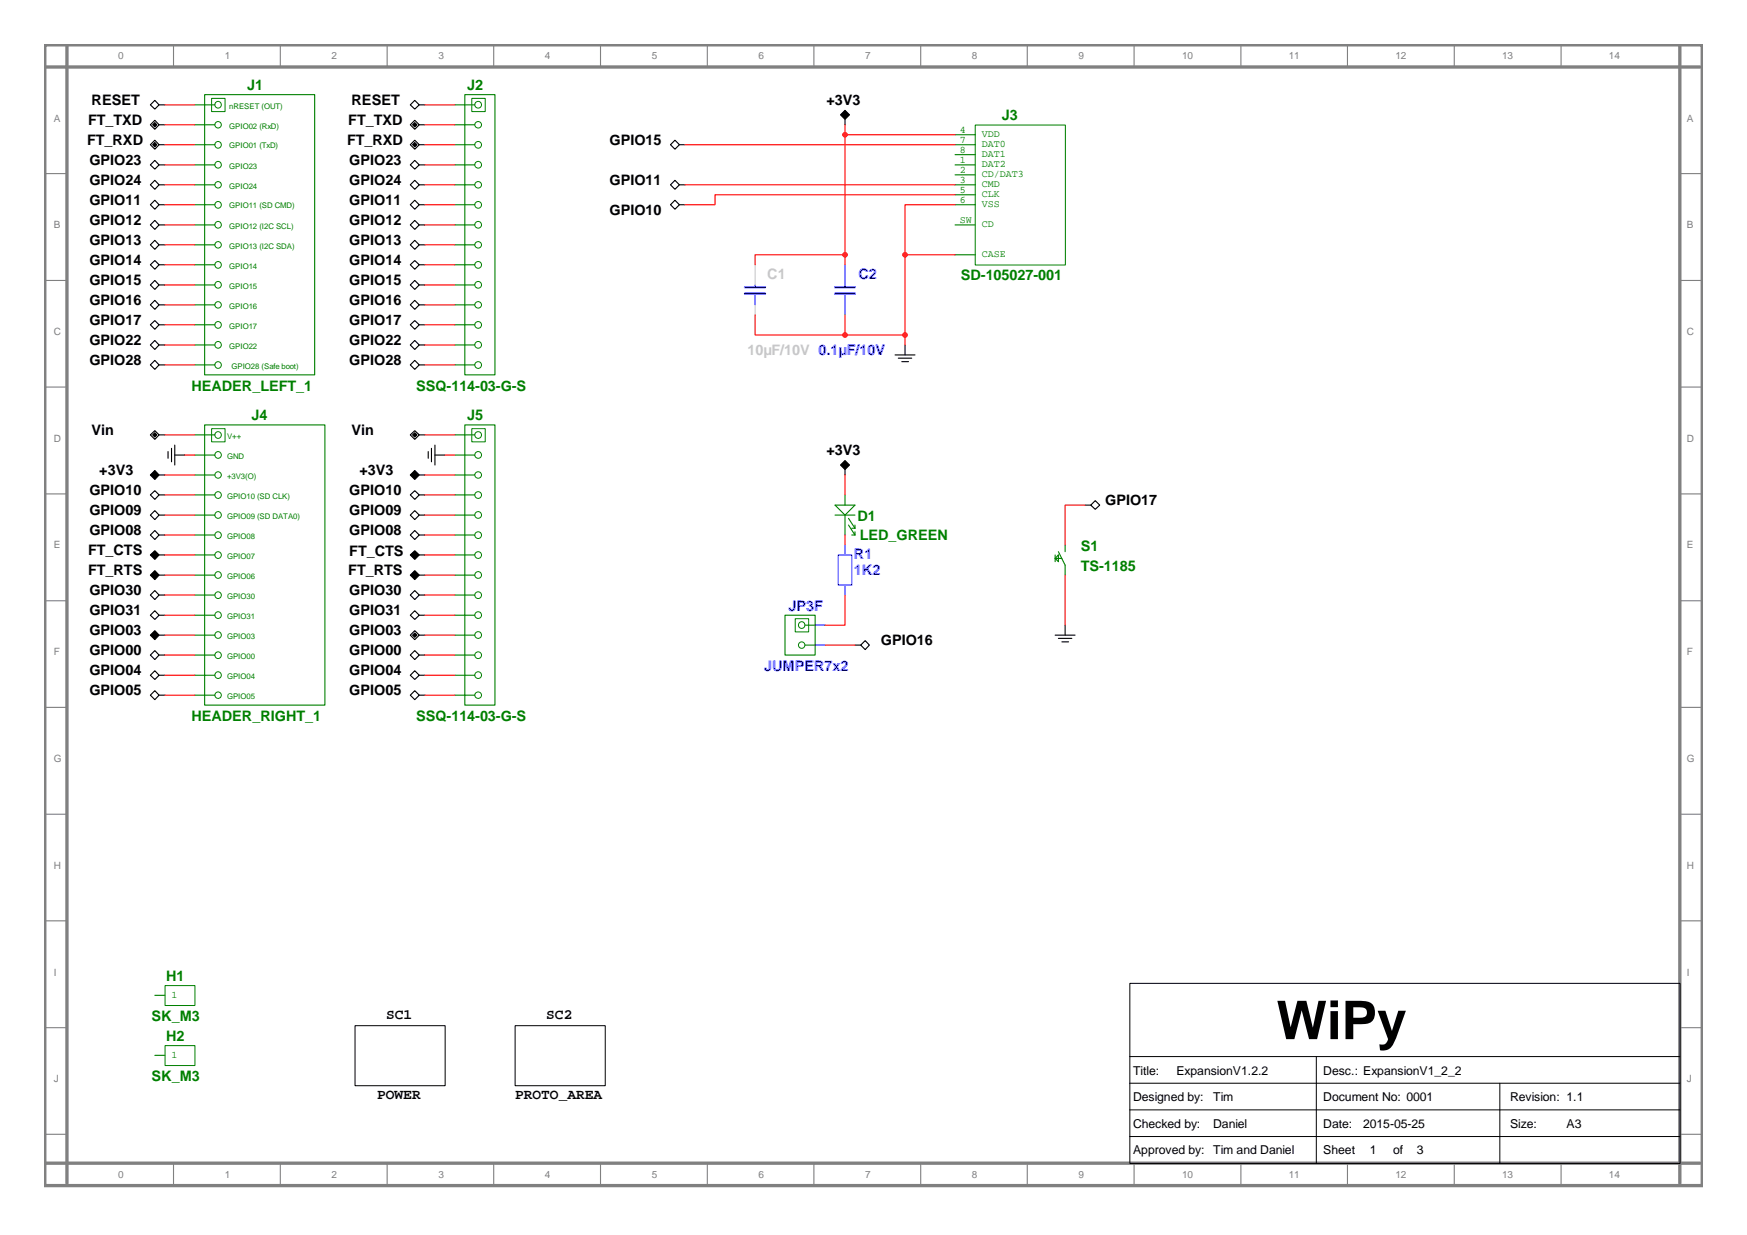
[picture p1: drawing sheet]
<svg xmlns="http://www.w3.org/2000/svg" width="297mm" height="210mm" viewBox="0 0 297 210" stroke-linecap="round" stroke-linejoin="round" font-family="sans-serif">
<path d="M7.6 7.6h281.8v193.9h-281.8zM7.6 11.4h281.4M11.4 7.6v193.5M285.6 7.6v193.5M7.6 197.7h281.4" fill="none" stroke="#808080" stroke-width=".57"/>
<g fill="none" stroke="#808080" stroke-width=".19">
<path d="M29.5 7.6v3.8M47.7 7.6v3.8M65.8 7.6v3.8M83.9 7.6v3.8M102.1 7.6v3.8M120.3 7.6v3.8M138.4 7.6v3.8M156.5 7.6v3.8M174.7 7.6v3.8M192.8 7.6v3.8M211 7.6v3.8M229.1 7.6v3.8"/>
<path d="M247.3 7.6v3.8M265.4 7.6v3.8M7.6 29.5h3.8M285.6 29.5h3.8M7.6 47.7h3.8M285.6 47.7h3.8M7.6 65.8h3.8M285.6 65.8h3.8M7.6 83.9h3.8M285.6 83.9h3.8M7.6 102.1h3.8M285.6 102.1h3.8"/>
<path d="M7.6 120.2h3.8M7.6 138.4h3.8M285.6 120.2h3.8M285.6 138.4h3.8M7.6 156.5h3.8M285.6 156.5h3.8M7.6 174.7h3.8M285.6 174.7h3.8M7.6 192.8h3.8M29.5 197.7v3.8M47.7 197.7v3.8M65.8 197.7v3.8"/>
<path d="M83.9 197.7v3.8M102.1 197.7v3.8M120.3 197.7v3.8M138.4 197.7v3.8M156.5 197.7v3.8M174.7 197.7v3.8M192.8 197.7v3.8M211 197.7v3.8M229.1 197.7v3.8M247.3 197.7v3.8M265.4 197.7v3.8M285.6 192.8h3.8"/>
</g>
<g fill="none" stroke="#008000" stroke-width=".17">
<path d="M36 16.7h2.3v2.3h-2.3zM165.8 21.3h15.3v23.7h-15.3z"/>
<circle cx="37.1" cy="17.8" r=".56"/>
<circle cx="37.1" cy="34.8" r=".56"/>
<circle cx="37.1" cy="28" r=".56"/>
<circle cx="37.1" cy="24.6" r=".56"/>
<circle cx="37.1" cy="38.2" r=".56"/>
<circle cx="37.1" cy="21.2" r=".55"/>
<circle cx="37.1" cy="31.4" r=".55"/>
<circle cx="37.1" cy="58.6" r=".56"/>
<circle cx="37.1" cy="45" r=".56"/>
<circle cx="37.1" cy="55.2" r=".56"/>
<circle cx="37.1" cy="48.4" r=".56"/>
<circle cx="37.1" cy="51.8" r=".55"/>
<circle cx="37.1" cy="41.6" r=".55"/>
<circle cx="37.1" cy="62" r=".56"/>
</g>
<g fill="none" stroke="#008000" stroke-width=".19">
<path d="M33.1 17.8h3.4M34.8 16.1h18.7v47.6h-18.7zM33.1 28h3.4M33.1 31.4h3.4M33.1 34.8h3.4M33.1 24.6h3.4M33.1 38.2h3.4M33.1 21.2h3.4M162.4 28h3.4M162.4 29.7h3.4M162.4 31.4h3.4M162.4 22.9h3.4"/>
<path d="M162.4 33.1h3.4M162.4 34.8h3.4M162.4 24.6h3.4M162.4 26.3h3.4M162.4 38.2h3.4M33.1 41.6h3.4M33.1 45h3.4M33.1 48.4h3.4M33.1 51.8h3.4M33.1 55.2h3.4M33.1 58.6h3.4M162.4 43.3h3.4"/>
<path d="M33.1 62h3.4"/>
</g>
<circle cx="153.9" cy="43.3" r=".38" fill="#f00"/>
<g fill="none" stroke="#f00" stroke-width=".19">
<path d="M162.4 34.8h-8.5v8.5h8.5"/>
<circle cx="153.9" cy="43.3" r=".38"/>
</g>
<circle cx="143.7" cy="56.9" r=".38" fill="#f00"/>
<circle cx="143.7" cy="56.9" r=".38" fill="none" stroke="#f00" stroke-width=".19"/>
<circle cx="143.7" cy="22.9" r=".38" fill="#f00"/>
<g fill="none" stroke="#f00" stroke-width=".19">
<path d="M143.7 22.9h18.7"/>
<circle cx="143.7" cy="22.9" r=".38"/>
</g>
<circle cx="143.7" cy="43.3" r=".38" fill="#f00"/>
<g fill="none" stroke="#f00" stroke-width=".19">
<path d="M143.7 22.9v20.4"/>
<circle cx="143.7" cy="43.3" r=".38"/>
</g>
<path d="M153.9 58.6v1.7M152.2 60.3h3.4M152.7 60.9h2.3M153.3 61.5h1.2" fill="none" stroke="#000" stroke-width=".19"/>
<circle cx="153.9" cy="56.9" r=".38" fill="#f00"/>
<g fill="none" stroke="#f00" stroke-width=".19">
<path d="M28 17.8h5.1M72.2 17.8h5.1M28 21.2h5.1M28 24.6h5.1M28 28h5.1M28 31.4h5.1M28 34.8h5.1M28 38.2h5.1M72.2 21.2h5.1M72.2 24.6h5.1M72.2 28h5.1M72.2 31.4h5.1"/>
<path d="M72.2 34.8h5.1M72.2 38.2h5.1M116.5 24.6h45.9M116.5 31.4h45.9M143.7 21.2v1.7M162.4 33.1h-40.8v1.7h-5.1M28 41.6h5.1M28 45h5.1M28 48.4h5.1M28 51.8h5.1M28 55.2h5.1M28 58.6h5.1"/>
<path d="M72.2 41.6h5.1M72.2 45h5.1M72.2 48.4h5.1M72.2 51.8h5.1M72.2 55.2h5.1M72.2 58.6h5.1M128.4 53.5v3.4h15.3M128.4 45v-1.7h15.3v1.7M143.7 56.9h10.2M143.7 53.5v3.4M153.9 43.3v15.3M28 62h5.1"/>
<path d="M28 73.9h5.1M31.4 77.3h1.7M72.2 62h5.1M72.2 73.9h5.1M75.6 77.3h1.7M28 84.1h5.1M28 87.5h5.1M28 90.9h5.1M28 80.7h5.1M28 94.3h5.1M28 97.7h5.1M72.2 84.1h5.1"/>
<path d="M72.2 87.5h5.1M72.2 90.9h5.1M72.2 80.7h5.1M72.2 94.3h5.1M72.2 97.7h5.1M143.7 80.7v3.4M143.7 90.9v1.7M181.1 97.7v8.6M184.5 85.9h-3.4v6.7M28 101.1h5.1M28 104.6h5.1M28 107.9h5.1"/>
<path d="M28 111.3h5.1M28 114.8h5.1M28 118.2h5.1M72.2 101.1h5.1M72.2 104.6h5.1M72.2 107.9h5.1M72.2 111.3h5.1M72.2 114.8h5.1M72.2 118.2h5.1M140.3 109.6h5.1M143.7 101.1v5.2h-3.4"/>
<circle cx="153.9" cy="56.9" r=".38"/>
</g>
<g fill="none" stroke="#008000" stroke-width=".17">
<path d="M80.2 16.7h2.3v2.3h-2.3zM36 72.9h2.3v2.2h-2.3zM80.2 72.9h2.3v2.2h-2.3zM135.2 105.2h2.3v2.2h-2.3zM28.1 167.5h5v3.4h-5zM28.1 177.7h5v3.4h-5z"/>
<circle cx="81.3" cy="17.8" r=".57"/>
<circle cx="81.3" cy="28" r=".57"/>
<circle cx="81.3" cy="38.2" r=".57"/>
<circle cx="81.3" cy="24.6" r=".57"/>
<circle cx="81.3" cy="34.8" r=".57"/>
<circle cx="81.3" cy="21.2" r=".56"/>
<circle cx="81.3" cy="31.4" r=".56"/>
<circle cx="81.3" cy="58.6" r=".57"/>
<circle cx="81.3" cy="48.4" r=".57"/>
<circle cx="81.3" cy="45" r=".57"/>
<circle cx="81.3" cy="55.2" r=".57"/>
<circle cx="81.3" cy="51.8" r=".56"/>
<circle cx="81.3" cy="41.6" r=".56"/>
<circle cx="37.1" cy="77.3" r=".56"/>
<circle cx="37.1" cy="73.9" r=".56"/>
<circle cx="81.3" cy="77.3" r=".57"/>
<circle cx="81.3" cy="73.9" r=".57"/>
<circle cx="81.3" cy="62" r=".57"/>
<circle cx="37.1" cy="84.1" r=".56"/>
<circle cx="37.1" cy="87.5" r=".56"/>
<circle cx="37.1" cy="94.3" r=".56"/>
<circle cx="37.1" cy="97.7" r=".56"/>
<circle cx="37.1" cy="91" r=".56"/>
<circle cx="37.1" cy="80.7" r=".55"/>
<circle cx="81.3" cy="87.5" r=".57"/>
<circle cx="81.3" cy="97.7" r=".57"/>
<circle cx="81.3" cy="84.1" r=".57"/>
<circle cx="81.3" cy="91" r=".57"/>
<circle cx="81.3" cy="94.3" r=".57"/>
<circle cx="81.3" cy="80.7" r=".56"/>
<circle cx="37.1" cy="101.2" r=".56"/>
<circle cx="37.1" cy="114.7" r=".56"/>
<circle cx="37.1" cy="107.9" r=".56"/>
<circle cx="37.1" cy="104.5" r=".56"/>
<circle cx="37.1" cy="111.4" r=".56"/>
<circle cx="37.1" cy="118.2" r=".55"/>
<circle cx="81.3" cy="114.7" r=".57"/>
<circle cx="81.3" cy="104.5" r=".57"/>
<circle cx="81.3" cy="107.9" r=".57"/>
<circle cx="81.3" cy="111.4" r=".57"/>
<circle cx="81.3" cy="101.2" r=".57"/>
<circle cx="81.3" cy="118.2" r=".56"/>
<circle cx="136.3" cy="106.2" r=".56"/>
<circle cx="136.3" cy="109.6" r=".55"/>
</g>
<g fill="none" stroke="#008000" stroke-width=".19">
<path d="M77.3 17.8h3.4M79 16.1h5.2v47.6h-5.2zM77.3 21.2h3.4M77.3 24.6h3.4M77.3 28h3.4M77.3 31.4h3.4M77.3 34.8h3.4M77.3 38.2h3.4M77.3 41.6h3.4M77.3 45h3.4M77.3 48.4h3.4M77.3 51.8h3.4"/>
<path d="M77.3 55.2h3.4M77.3 58.6h3.4M33.1 73.9h3.4M33.1 77.3h3.4M34.8 72.2h20.4v47.6h-20.4zM77.3 62h3.4M77.3 73.9h3.4M77.3 77.3h3.4M79 72.2h5.2v47.6h-5.2zM33.1 80.7h3.4M33.1 84.1h3.4M33.1 87.5h3.4"/>
<path d="M33.1 90.9h3.4M33.1 94.3h3.4M33.1 97.7h3.4M77.3 80.7h3.4M77.3 84.1h3.4M77.3 87.5h3.4M77.3 90.9h3.4M77.3 94.3h3.4M77.3 97.7h3.4M142 87.5h3.4M142 85.9h3.4l-1.7 1.6zM143.7 84.1v1.8"/>
<path d="M143.7 87.5v3.4M144.3 88.1l1.1 1.7M144.3 89.2l1.1 1.7M144.8 90.9h.6M144.8 89.8h.6M145.4 89.2v.6M145.4 90.4v.5M179.4 94.9h1.1M179.4 94.3v1.2M180 93.8l1.1 2.3v1.6M180 94.3v1.2l-.6-.6zM181.1 92.6v1.2"/>
<path d="M33.1 101.1h3.4M33.1 104.6h3.4M33.1 107.9h3.4M33.1 111.3h3.4M33.1 114.8h3.4M33.1 118.2h3.4M77.3 101.1h3.4M77.3 104.6h3.4M77.3 107.9h3.4M77.3 111.3h3.4M77.3 114.8h3.4M77.3 118.2h3.4"/>
<path d="M133.5 104.6h5.1v6.7h-5.1zM136.9 106.3h1.7M136.9 109.6h1.7M26.3 169.2h1.7M26.3 179.4h1.7"/>
</g>
<g fill="none" stroke="#000" stroke-width=".17">
<path d="M143.7 19.3l.2 .2-.2 .2-.2-.2zM26.3 20.8l.4 .4-.4 .4-.4-.4zM26.3 24.2l.4 .4-.4 .4-.4-.4zM70.5 20.8l.4 .4-.4 .4-.4-.4zM70.5 24.2l.4 .4-.4 .4-.4-.4zM26.3 73.5l.4 .4-.4 .4-.4-.4zM70.5 73.5l.4 .4-.4 .4-.4-.4zM143.7 78.8l.2 .2-.2 .2-.2-.2zM26.1 80.7l.2-.1 .2 .1-.2 .2zM26.1 94.3l.2-.2 .2 .2-.2 .2zM26.3 97.5l.2 .2-.2 .2-.2-.2zM70.5 80.6l.2 .1-.2 .2-.1-.2z"/>
<path d="M70.5 94.1l.2 .2-.2 .2-.1-.2zM70.5 97.5l.2 .2-.2 .2-.1-.2zM26.3 107.7l.2 .2-.2 .2-.2-.2zM70.5 107.6l.4 .3-.4 .4-.4-.4zM60.4 174.3h15.3v10.2h-15.3zM87.6 174.3h15.3v10.2h-15.3zM192.1 179.6h93.5M192.1 167.1h93.6v30.6h-93.6zM223.8 179.6v18.1M192.1 184.1h93.5M192.1 188.6h93.5M192.1 193.2h93.5"/>
<path d="M255 184.1v13.6"/>
</g>
<g fill="none" stroke="#000" stroke-width=".19">
<path d="M26.3 17.1l.7 .7-.7 .7-.7-.7zM27 17.8h1M69.8 17.8l.7-.7 .8 .7-.8 .7zM71.3 17.8h.9M143.7 18.8l.7 .7-.7 .8-.8-.8zM143.7 18.9l.6 .6-.6 .6-.6-.6zM26.3 20.4l.7 .8-.7 .8-.7-.8zM26.3 23.8l.7 .8-.7 .8-.7-.8zM26.3 27.3l.7 .7-.7 .7-.7-.7zM26.3 30.6l.7 .8-.7 .8-.7-.8zM26.3 34l.7 .8-.7 .8-.7-.8zM26.3 37.5l.7 .7-.7 .8-.7-.8z"/>
<path d="M27 21.2h1M27 24.6h1M27 28h1M27 31.4h1M27 34.8h1M27 38.2h1M69.8 21.2l.7-.8 .8 .8-.8 .8zM69.8 28l.7-.7 .8 .7-.8 .7zM70.5 23.8l.8 .8-.8 .8-.7-.8zM70.5 30.6l.8 .8-.8 .8-.7-.8zM70.5 34l.8 .8-.8 .8-.7-.8zM70.5 37.5l.8 .7-.8 .8-.7-.8z"/>
<path d="M71.3 21.2h.9M71.3 24.6h.9M71.3 28h.9M71.3 31.4h.9M71.3 34.8h.9M71.3 38.2h.9M114 24.6l.8-.8 .7 .8-.7 .8zM114.8 34l.7 .8-.7 .8-.8-.8zM114.8 30.6l.7 .8-.7 .8-.8-.8zM115.5 24.6h1M115.5 31.4h1M115.5 34.8h1"/>
<path d="M143.7 20.3v.9M25.6 45l.7-.7 .7 .7-.7 .8zM25.6 55.2l.7-.7 .7 .7-.7 .8zM26.3 40.9l.7 .7-.7 .8-.7-.8zM26.3 47.7l.7 .7-.7 .8-.7-.8zM26.3 51.1l.7 .7-.7 .8-.7-.8zM26.3 57.9l.7 .7-.7 .8-.7-.8zM27 41.6h1M27 45h1M27 48.4h1M27 51.8h1M27 55.2h1"/>
<path d="M27 58.6h1M69.8 45l.7-.7 .8 .7-.8 .8zM69.8 51.8l.7-.7 .8 .7-.8 .8zM69.8 55.2l.7-.7 .8 .7-.8 .8zM69.8 58.6l.7-.7 .8 .7-.8 .8zM70.5 40.9l.8 .7-.8 .8-.7-.8zM70.5 47.7l.8 .7-.8 .8-.7-.8zM71.3 41.6h.9M71.3 45h.9M71.3 48.4h.9M71.3 51.8h.9M71.3 55.2h.9"/>
<path d="M71.3 58.6h.9M25.6 73.9l.7-.7 .7 .7-.7 .8zM26.3 61.3l.7 .7-.7 .8-.7-.8zM26.3 80l.7 .7-.7 .8-.7-.8zM27 62h1M27 73.9h1M28.6 76.8v1.1M29.2 76.2v2.3M29.7 75.6v3.4M29.7 77.3h1.7M69.8 62l.7-.7 .8 .7-.8 .8zM69.8 73.9l.7-.7 .8 .7-.8 .8z"/>
<path d="M70.5 80l.8 .7-.8 .8-.7-.8zM71.3 62h.9M71.3 73.9h.9M72.8 76.8v1.1M73.4 76.2v2.3M74 77.3h1.6M74 75.6v3.4M142.9 79l.8-.7 .7 .7-.7 .8zM143.1 79l.6-.5 .6 .5-.6 .6zM143.7 79.8v.9M25.6 84.1l.7-.7 .7 .7-.7 .8zM25.6 94.3l.7-.7 .7 .7-.7 .8z"/>
<path d="M25.7 80.7l.6-.5 .6 .5-.6 .6zM25.7 94.3l.6-.5 .6 .5-.6 .6zM26.3 86.8l.7 .7-.7 .8-.7-.8zM26.3 90.2l.7 .7-.7 .8-.7-.8zM26.3 97l.7 .7-.7 .8-.7-.8zM26.3 97.2l.6 .5-.6 .6-.6-.6zM27 84.1h1M27 87.5h1M27 90.9h1M27 80.7h1M27 94.3h1M27 97.7h1"/>
<path d="M69.8 84.1l.7-.7 .8 .7-.8 .8zM69.8 90.9l.7-.7 .8 .7-.8 .8zM69.8 94.3l.7-.7 .8 .7-.8 .8zM70.5 86.8l.8 .7-.8 .8-.7-.8zM70.5 80.2l.6 .5-.6 .6-.5-.6zM70.5 93.8l.6 .5-.6 .6-.5-.6zM70.5 97l.8 .7-.8 .8-.7-.8zM70.5 97.2l.6 .5-.6 .6-.5-.6zM71.3 84.1h.9M71.3 87.5h.9M71.3 90.9h.9M71.3 80.7h.9"/>
<path d="M71.3 94.3h.9M71.3 97.7h.9M184.5 85.9h1M186.2 85.1l.8 .8-.8 .7-.7-.7zM26.3 100.4l.7 .7-.7 .8-.7-.8zM26.3 103.8l.7 .8-.7 .7-.7-.7zM26.3 110.6l.7 .7-.7 .8-.7-.8zM26.3 114l.7 .8-.7 .7-.7-.7zM26.3 117.4l.7 .8-.7 .7-.7-.7zM26.3 107.2l.7 .7-.7 .8-.7-.8zM26.3 107.4l.6 .5-.6 .6-.6-.6zM27 101.1h1"/>
<path d="M27 104.6h1M27 111.3h1M27 114.8h1M27 118.2h1M27 107.9h1M69.8 111.3l.7-.7 .8 .7-.8 .8zM70.5 100.4l.8 .7-.8 .8-.7-.8zM70.5 103.8l.8 .8-.8 .7-.7-.7zM70.5 107.2l.8 .7-.8 .8-.7-.8zM70.5 114l.8 .8-.8 .7-.7-.7zM70.5 117.4l.8 .8-.8 .7-.7-.7zM71.3 101.1h.9"/>
<path d="M71.3 104.6h.9M71.3 111.3h.9M71.3 114.8h.9M71.3 118.2h.9M71.3 107.9h.9M145.4 109.6h.9M146.3 109.6l.8-.7 .7 .7-.7 .8zM179.4 107.9h3.4M180 108.5h2.2M180.5 109.1h1.2M181.1 106.3v1.6"/>
</g>
<g fill="#000">
<path d="M143.7 18.8l.7 .7-.7 .8-.8-.8z" fill-rule="evenodd"/>
<path d="M26.3 20.8l.4 .4-.4 .4-.4-.4z" fill-rule="evenodd"/>
<path d="M26.3 24.2l.4 .4-.4 .4-.4-.4z" fill-rule="evenodd"/>
<path d="M70.5 20.8l.4 .4-.4 .4-.4-.4z" fill-rule="evenodd"/>
<path d="M70.5 24.2l.4 .4-.4 .4-.4-.4z" fill-rule="evenodd"/>
<path d="M26.3 73.5l.4 .4-.4 .4-.4-.4z" fill-rule="evenodd"/>
<path d="M70.5 73.5l.4 .4-.4 .4-.4-.4z" fill-rule="evenodd"/>
<path d="M142.9 79l.8-.7 .7 .7-.7 .8z" fill-rule="evenodd"/>
<path d="M26.3 80l.7 .7-.7 .8-.7-.8z" fill-rule="evenodd"/>
<path d="M25.6 94.3l.7-.7 .7 .7-.7 .8z" fill-rule="evenodd"/>
<path d="M26.3 97l.7 .7-.7 .8-.7-.8z" fill-rule="evenodd"/>
<path d="M70.5 80l.8 .7-.8 .8-.7-.8z" fill-rule="evenodd"/>
<path d="M69.8 94.3l.7-.7 .8 .7-.8 .8z" fill-rule="evenodd"/>
<path d="M70.5 97l.8 .7-.8 .8-.7-.8z" fill-rule="evenodd"/>
<path d="M26.3 107.2l.7 .7-.7 .8-.7-.8z" fill-rule="evenodd"/>
<path d="M70.5 107.6l.4 .3-.4 .4-.4-.4z" fill-rule="evenodd"/>
</g>
<path d="M128.4 48.4v.4M128.4 49.9v1.9M143.7 45v3.8M143.7 49.9v3.6M142.5 94.3h2.3v5.1h-2.3zM143.7 92.6v1.7M143.7 99.4v1.7M138.6 106.3h1.7M138.6 109.6h1.7" fill="none" stroke="#00f" stroke-width=".19"/>
<path d="M126.7 48.8h3.4M126.7 49.9h3.4M142 48.8h3.4M142 49.9h3.4" fill="none" stroke="#00f" stroke-width=".38"/>
<path d="M128.4 45v3.4M128.4 51.8v1.7" fill="none" stroke="#c8c8c8" stroke-width=".19"/>
<text font-size="9.1" x="217" y="176.6">WiPy</text>
<g font-size="2.5">
<text x="15.6" y="17.8">RESET</text>
<text x="59.8" y="17.8">RESET</text>
<text x="140.5" y="17.8">+3V3</text>
<text x="15" y="21.2">FT_TXD</text>
<text x="59.2" y="21.2">FT_TXD</text>
<text x="14.8" y="24.6">FT_RXD</text>
<text x="15.2" y="28">GPIO23</text>
<text x="59" y="24.6">FT_RXD</text>
<text x="59.4" y="28">GPIO23</text>
<text x="103.6" y="24.6">GPIO15</text>
<text x="15.2" y="31.4">GPIO24</text>
<text x="15.2" y="34.8">GPIO11</text>
<text x="59.4" y="31.4">GPIO24</text>
<text x="59.4" y="34.8">GPIO11</text>
<text x="103.6" y="31.4">GPIO11</text>
<text x="15.2" y="38.2">GPIO12</text>
<text x="15.2" y="41.6">GPIO13</text>
<text x="59.4" y="38.2">GPIO12</text>
<text x="59.4" y="41.6">GPIO13</text>
<text x="103.6" y="36.5">GPIO10</text>
<text x="15.2" y="45">GPIO14</text>
<text x="59.4" y="45">GPIO14</text>
<text x="15.2" y="48.4">GPIO15</text>
<text x="15.2" y="51.8">GPIO16</text>
<text x="59.4" y="48.4">GPIO15</text>
<text x="59.4" y="51.8">GPIO16</text>
<text x="15.2" y="55.2">GPIO17</text>
<text x="15.2" y="58.6">GPIO22</text>
<text x="59.4" y="55.2">GPIO17</text>
<text x="59.4" y="58.6">GPIO22</text>
<text x="15.2" y="62">GPIO28</text>
<text x="59.4" y="62">GPIO28</text>
<text x="15.6" y="73.9">Vin</text>
<text x="59.8" y="73.9">Vin</text>
<text x="140.5" y="77.3">+3V3</text>
<text x="16.9" y="80.7">+3V3</text>
<text x="61.1" y="80.7">+3V3</text>
<text x="15.2" y="84.1">GPIO10</text>
<text x="15.2" y="87.5">GPIO09</text>
<text x="59.4" y="84.1">GPIO10</text>
<text x="59.4" y="87.5">GPIO09</text>
<text x="187.9" y="85.9">GPIO17</text>
<text x="15" y="94.3">FT_CTS</text>
<text x="15.2" y="90.9">GPIO08</text>
<text x="59.4" y="90.9">GPIO08</text>
<text x="59.4" y="94.5">FT_CTS</text>
<text x="15" y="97.7">FT_RTS</text>
<text x="15.2" y="101.1">GPIO30</text>
<text x="59.2" y="97.7">FT_RTS</text>
<text x="59.4" y="101.1">GPIO30</text>
<text x="15.2" y="104.5">GPIO31</text>
<text x="15.2" y="107.9">GPIO03</text>
<text x="59.4" y="104.5">GPIO31</text>
<text x="59.4" y="107.9">GPIO03</text>
<text x="15.2" y="111.3">GPIO00</text>
<text x="59.4" y="111.3">GPIO00</text>
<text x="149.8" y="109.6">GPIO16</text>
<text x="15.2" y="114.8">GPIO04</text>
<text x="15.2" y="118.2">GPIO05</text>
<text x="59.4" y="114.8">GPIO04</text>
<text x="59.4" y="118.2">GPIO05</text>
<text x="65.7" y="173.3">SC1</text>
<text x="92.9" y="173.3">SC2</text>
<text x="64.1" y="186.9">POWER</text>
<text x="87.6" y="186.9">PROTO_AREA</text>
</g>
<g font-size="2.5" fill="#008000">
<text x="42" y="15.3">J1</text>
<text x="79.5" y="15.3">J2</text>
<text x="170.3" y="20.4">J3</text>
<text x="163.4" y="47.7">SD-105027-001</text>
<text x="32.6" y="66.4">HEADER_LEFT_1</text>
<text x="42.8" y="71.5">J4</text>
<text x="70.7" y="66.4">SSQ-114-03-G-S</text>
<text x="79.5" y="71.5">J5</text>
<text x="145.8" y="88.5">D1</text>
<text x="146.2" y="91.9">LED_GREEN</text>
<text x="183.8" y="93.6">S1</text>
<text x="183.8" y="97">TS-1185</text>
<text x="32.6" y="122.5">HEADER_RIGHT_1</text>
<text x="70.7" y="122.5">SSQ-114-03-G-S</text>
<text x="28.2" y="166.7">H1</text>
<text x="25.8" y="173.5">SK_M3</text>
<text x="28.2" y="176.9">H2</text>
<text x="25.8" y="183.7">SK_M3</text>
</g>
<g font-size="2.5" fill="#c8c8c8">
<text x="130.5" y="47.5">C1</text>
<text x="127.1" y="60.3">10µF/10V 0.1µF/10V</text>
</g>
<g font-size="2.5" fill="#00f">
<text x="146" y="47.5">C2</text>
<text x="145.2" y="95.1">R1</text>
<text x="145.2" y="97.7">1K2</text>
<text x="134.1" y="103.8">JP3F</text>
<text x="129.9" y="114">JUMPER7x2</text>
</g>
<g font-size="2.1">
<text x="192.7" y="182.6">Title:</text>
<text x="200" y="182.6">ExpansionV1.2.2</text>
<text x="225" y="182.6">Desc.: ExpansionV1_2_2</text>
<text x="192.7" y="187.2">Designed by:</text>
<text x="192.7" y="191.7">Checked by:</text>
<text x="206.3" y="187.2">Tim</text>
<text x="206.3" y="191.7">Daniel</text>
<text x="225" y="187.2">Document No: 0001</text>
<text x="225" y="191.7">Date:</text>
<text x="231.8" y="191.7">2015-05-25</text>
<text x="256.7" y="187.2">Revision: 1.1</text>
<text x="256.7" y="191.7">Size:</text>
<text x="266.4" y="191.7">A3</text>
<text x="192.7" y="196.2">Approved by:</text>
<text x="206.3" y="196.2">Tim and Daniel</text>
<text x="225" y="196.2">Sheet</text>
<text x="232.9" y="196.2">1</text>
<text x="236.9" y="196.2">of</text>
<text x="240.9" y="196.2">3</text>
</g>
<g font-size="1.7" fill="#808080">
<text x="20.1" y="10.1">0</text>
<text x="38.2" y="10.1">1</text>
<text x="56.4" y="10.1">2</text>
<text x="74.5" y="10.1">3</text>
<text x="92.7" y="10.1">4</text>
<text x="110.8" y="10.1">5</text>
<text x="128.9" y="10.1">6</text>
<text x="147.1" y="10.1">7</text>
<text x="165.3" y="10.1">8</text>
<text x="183.4" y="10.1">9</text>
<text x="201" y="10.1">10</text>
<text x="219.1" y="10.1">11</text>
<text x="237.3" y="10.1">12</text>
<text x="255.4" y="10.1">13</text>
<text x="273.6" y="10.1">14</text>
<text x="9.1" y="20.7">A</text>
<text x="286.8" y="20.7">A</text>
<text x="9.1" y="38.8">B</text>
<text x="286.8" y="38.8">B</text>
<text x="9.1" y="56.9">C</text>
<text x="286.8" y="56.9">C</text>
<text x="9.1" y="75.1">D</text>
<text x="286.8" y="75.1">D</text>
<text x="9.1" y="93.2">E</text>
<text x="286.8" y="93.2">E</text>
<text x="9.1" y="111.4">F</text>
<text x="286.8" y="111.4">F</text>
<text x="9.1" y="129.5">G</text>
<text x="286.8" y="129.5">G</text>
<text x="9.1" y="147.7">H</text>
<text x="286.8" y="147.7">H</text>
<text x="9.1" y="165.8">I</text>
<text x="286.8" y="165.8">I</text>
<text x="9.1" y="183.9">J</text>
<text x="286.8" y="183.9">J</text>
<text x="20.1" y="200.2">0</text>
<text x="38.2" y="200.2">1</text>
<text x="56.4" y="200.2">2</text>
<text x="74.5" y="200.2">3</text>
<text x="92.7" y="200.2">4</text>
<text x="110.8" y="200.2">5</text>
<text x="128.9" y="200.2">6</text>
<text x="147.1" y="200.2">7</text>
<text x="165.3" y="200.2">8</text>
<text x="183.4" y="200.2">9</text>
<text x="201" y="200.2">10</text>
<text x="219.1" y="200.2">11</text>
<text x="237.3" y="200.2">12</text>
<text x="255.4" y="200.2">13</text>
<text x="273.6" y="200.2">14</text>
</g>
<g font-size="1.7" fill="#008000">
<text x="163.2" y="22.5">4</text>
<text x="167" y="23.3">VDD</text>
<text x="163.2" y="27.6">1</text>
<text x="163.2" y="29.3">2</text>
<text x="163.2" y="24.3">7</text>
<text x="163.2" y="26">8</text>
<text x="167" y="28.4">DAT2</text>
<text x="167" y="25">DAT0</text>
<text x="167" y="26.7">DAT1</text>
<text x="163.2" y="31">3</text>
<text x="163.2" y="32.7">5</text>
<text x="163.2" y="34.5">6</text>
<text x="167" y="30.1">CD/DAT3</text>
<text x="167" y="31.8">CMD</text>
<text x="167" y="33.5">CLK</text>
<text x="167" y="35.2">VSS</text>
<text x="163.2" y="37.8">SW</text>
<text x="167" y="38.6">CD</text>
<text x="167" y="43.7">CASE</text>
<text x="29.2" y="169.5">1</text>
<text x="29.2" y="179.7">1</text>
</g>
<g font-size="1.3" fill="#008000">
<text x="39" y="18.5">nRESET (OUT)</text>
<text x="39" y="21.8">GPIO02 (RxD)</text>
<text x="39" y="25.2">GPIO01 (TxD)</text>
<text x="39" y="28.7">GPIO23</text>
<text x="39" y="32">GPIO24</text>
<text x="39" y="35.4">GPIO11 (SD CMD)</text>
<text x="39" y="38.9">GPIO12 (I2C SCL)</text>
<text x="39" y="45.6">GPIO14</text>
<text x="39" y="42.2">GPIO13 (I2C SDA)</text>
<text x="39" y="49.1">GPIO15</text>
<text x="39" y="52.5">GPIO16</text>
<text x="39" y="55.9">GPIO17</text>
<text x="39" y="59.3">GPIO22</text>
<text x="39.4" y="62.7">GPIO28 (Safe boot)</text>
<text x="38.6" y="74.5">V++</text>
<text x="38.6" y="78">GND</text>
<text x="38.6" y="81.4">+3V3(O)</text>
<text x="38.6" y="84.8">GPIO10 (SD CLK)</text>
<text x="38.6" y="88.2">GPIO09 (SD DATA0)</text>
<text x="38.6" y="91.6">GPIO08</text>
<text x="38.6" y="95">GPIO07</text>
<text x="38.6" y="98.4">GPIO06</text>
<text x="38.6" y="101.8">GPIO30</text>
<text x="38.6" y="105.2">GPIO31</text>
<text x="38.6" y="108.6">GPIO03</text>
<text x="38.6" y="112">GPIO00</text>
<text x="38.6" y="115.4">GPIO04</text>
<text x="38.6" y="118.8">GPIO05</text>
</g>
</svg>
